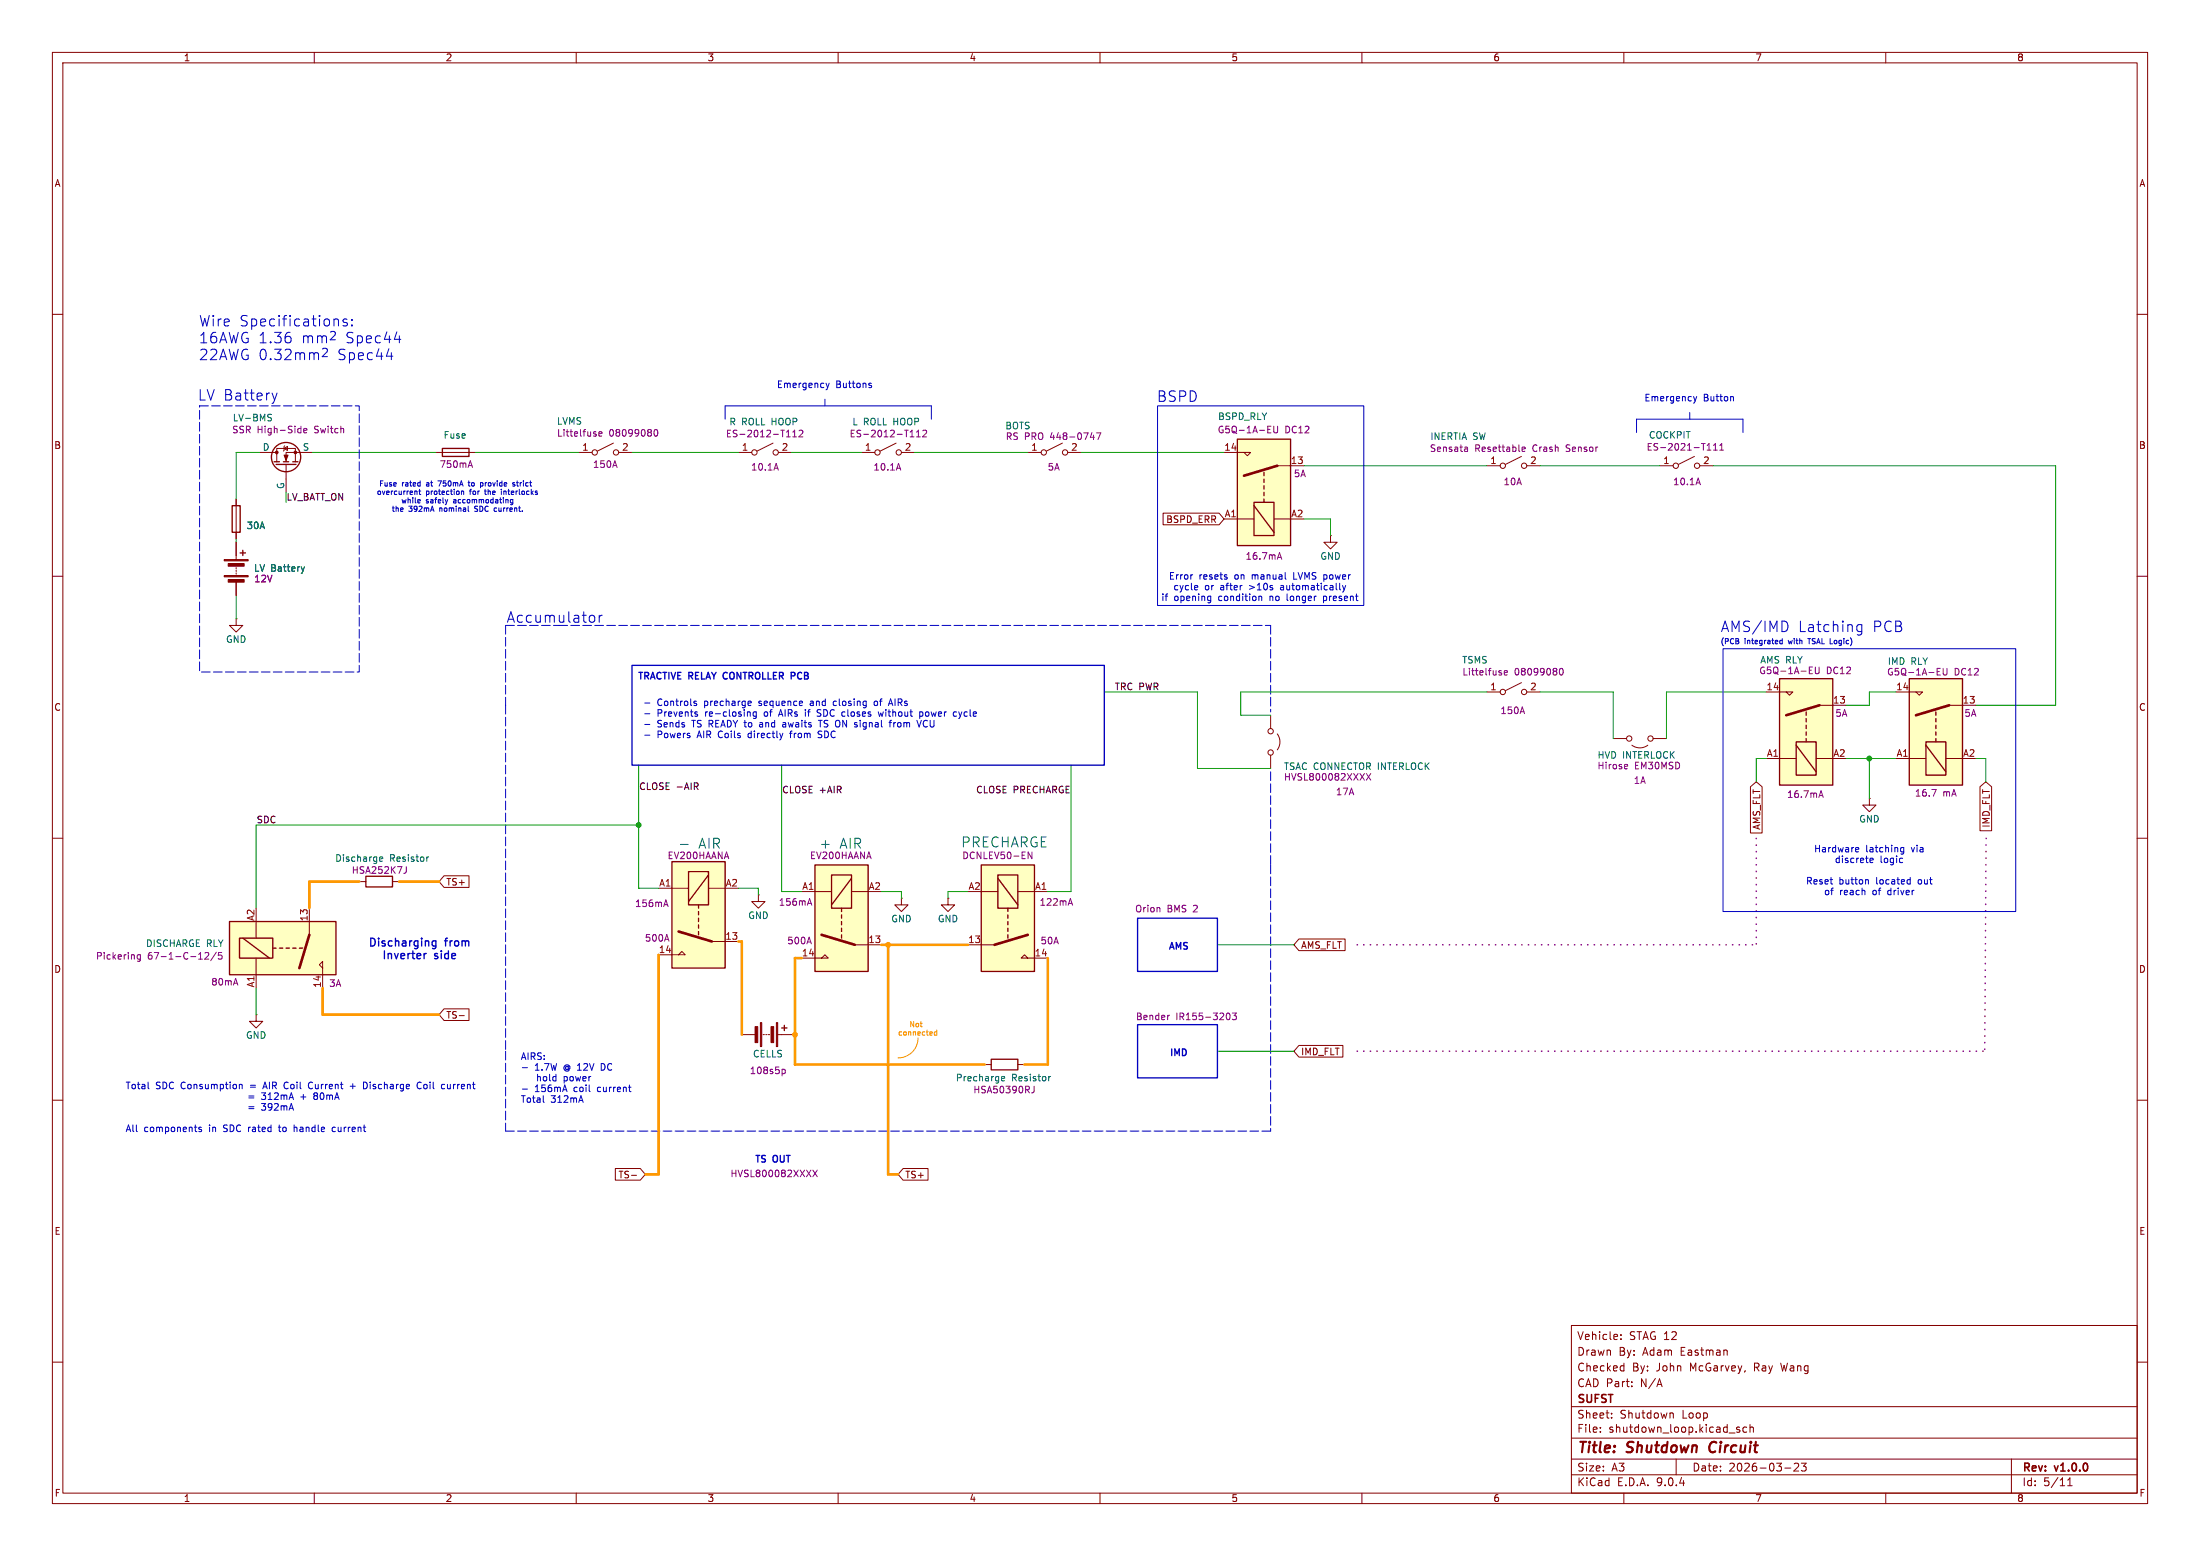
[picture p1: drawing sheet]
<svg xmlns="http://www.w3.org/2000/svg" width="420mm" height="297mm" viewBox="0 0 420 297" stroke-linecap="round" stroke-linejoin="round" font-family="sans-serif">
<g fill="none" stroke="#840000" stroke-width=".19">
<path d="M10 10h400v277h-400zM12 12h396v273h-396zM60 10v2M110 10v2M160 10v2M210 10v2M260 10v2M310 10v2M360 10v2M10 60h2M408 60h2M196.2 86.4h2.6"/>
<path d="M202.8 84.6l-3 1.5M203.8 86.4h2.6M10 110h2M408 110h2M10 160h2M356.9 152.4v1.3h1.2l-1.2 1.2-1.3-1.2h1.3M356.9 152.4h.1M408 160h2M10 210h2M408 210h2M300 253h108v32h-108zM309.4 255.5v.2"/>
<path d="M309.4 254.8v.1M10 260h2M300 278.5h108M300 274.5h108M300 268.5h108M305.5 273.2v.2M305.5 272.5v.1M307.7 270.5v.2M307.7 269.8v.1M309.6 260.7l.4 .1M310 260.2v1.5M310 261.6l-.4 .1"/>
<path d="M311.5 264.5v.2M311.5 263.8v.1M319 269.7h.2l.2 .2v.8M320 278.5v3M331.6 272.8l.5 .2 .1 .2-.3 .2-.4-.1M331.6 272.5h.5M333.4 272.5l-.4-.1-.3 .3 .2 .6h.5M334.1 272.5l.2-.1 .4 .1v.9M334.1 271.9v1.5M342.5 279.4l.6-.1 .2 .1 .1 .3-1 1.1h1M343.9 279.3h.9l-.5 .6 .4 .1v.6l-.2 .2-.6-.2M384 278.5v6.5"/>
<path d="M408 260h2M60 285v2M110 285v2M160 285v2M210 285v2M260 285v2M300 281.5h108M310 285v2M340.7 280.2h1.2M360 285v2M394.7 283.6h.9M394.7 282.5l.5-.4v1.5"/>
<circle cx="199.3" cy="86.4" r=".51"/>
<circle cx="203.3" cy="86.4" r=".51"/>
</g>
<path d="M326.6 275.5a1.27 1.27 0 0 0 0 1.6" fill="none" stroke="#840000" stroke-width=".4"/>
<path d="M208.2 83.5h.7M208.8 83v.9M209.3 82.6h.8l-.5 1.3" fill="none" stroke="#840084" stroke-width=".19"/>
<path d="M339.7 129.5h10.2v20.4h-10.2z" fill="#ffffc2"/>
<g fill="none" stroke="#840000" stroke-width=".19">
<path d="M164.5 86.4h2.5M171.1 84.6l-3.1 1.5M172.1 86.4h2.5M337.2 132.1h5.1l-.7 .6-.6-.6M347.3 134.6h5.1M337.2 144.8h5.7M346.7 144.8h3.2M172.1 171.5v1.2h1.3l-1.3 1.3-1.3-1.3h1.3M172.1 171.5h.1"/>
<circle cx="167.5" cy="86.4" r=".51"/>
<circle cx="171.6" cy="86.4" r=".51"/>
</g>
<path d="M339.7 129.5h10.2v20.4h-10.2zM344.8 135.9v.6M344.8 137.2v.6M344.8 138.4v.7M344.8 139.7v.6M342.9 141.6h3.8v6.4h-3.8zM342.9 142.2l3.8 5.1M344.8 141v.6" fill="none" stroke="#840000" stroke-width=".25"/>
<path d="M347.3 134.6l-6.3 1.9" fill="none" stroke="#840000" stroke-width=".51"/>
<path d="M171.5 88.5l.5 1.2M173.8 83.4h.7M175 83.4h.7M175 82.5l.3-.4v1.3M176.2 82.2l.5-.1 .2 .4-.8 .9h.8M345.4 127.9h.4M345.4 128.6h.6M345.4 127.3h.6M346.6 127.3v1.1l.2 .2 .4-.1 .1-.1v-1.1M347.3 151.9h.6M347.6 150.9l.5 1.3" fill="none" stroke="#840084" stroke-width=".19"/>
<path d="M236.2 83.8h10.2v20.3h-10.2z" fill="#ffffc2"/>
<path d="M233.7 86.4h5.1l-.7 .6-.6-.6M233.7 99.1h5.7M243.2 99.1h3.2M243.8 88.9h5.1M254 102.2v1.3h1.3l-1.3 1.3-1.3-1.3h1.3M254 102.2h.1" fill="none" stroke="#840000" stroke-width=".19"/>
<path d="M236.2 83.8h10.2v20.3h-10.2zM239.4 95.9h3.8v6.3h-3.8zM239.4 96.5l3.8 5.1M241.3 90.2v.6M241.3 91.4v.7M241.3 92.7v.6M241.3 94v.6M241.3 95.3v.6" fill="none" stroke="#840000" stroke-width=".25"/>
<path d="M243.8 88.9l-6.3 1.9" fill="none" stroke="#840000" stroke-width=".51"/>
<path d="M242 82h.4M242 82.6h.6M242 81.4h.6M243.2 81.4v1l.2 .2h.4l.1-.2v-1M244 106.4h.6M244.3 105.5l.4 1.3" fill="none" stroke="#840084" stroke-width=".19"/>
<path d="M155.6 165.1h10.1v20.3h-10.1z" fill="#ffffc2"/>
<g fill="none" stroke="#840000" stroke-width=".19">
<path d="M110.5 86.4h2.5M117.1 84.6l-3.1 1.5M118.1 86.4h2.5M242.6 136.5v2.6M283.8 132.1h2.6M290.4 130.3l-3 1.5M291.5 132.1h2.5M242.6 144.1v2.6M243.8 140.1a2.54 2.54 0 0 1 0 3M153 170.2h5.7M162.6 170.2h3.1M181 171.5v1.2h1.2l-1.2 1.3-1.3-1.3h1.3"/>
<path d="M181 171.5h.1M48.9 193.7v1.2h1.3l-1.3 1.3-1.3-1.3h1.3M48.9 193.7h.1M153 182.9h5.1l-.6-.7-.7 .7M163.2 180.3h5.1"/>
<circle cx="113.5" cy="86.4" r=".51"/>
<circle cx="117.6" cy="86.4" r=".51"/>
<circle cx="242.6" cy="139.6" r=".51"/>
<circle cx="286.9" cy="132.1" r=".51"/>
<circle cx="291" cy="132.1" r=".51"/>
<circle cx="242.6" cy="143.6" r=".51"/>
</g>
<path d="M155.6 165.1h10.1v20.3h-10.1zM158.7 167h3.9v6.4h-3.9zM160.7 173.4v.6M160.7 174.6v.7M160.7 175.9v.6M160.7 177.2v.6M160.7 178.4v.7M162.6 167.6l-3.9 5.1" fill="none" stroke="#840000" stroke-width=".25"/>
<path d="M156.8 178.4l6.4 1.9" fill="none" stroke="#840000" stroke-width=".51"/>
<path d="M114.3 82.8l.6-.1v-.2l-.4-.1-.2 .2 .1 .6h.5M125 82.1l.1-.1a.68 .68 0 0 1 .5 .6 .68 .68 0 0 1-.5 .7l-.3-.5zM287.2 128.4l.6-.1-.1-.2-.3-.1-.2 .2v.6h.5M297.8 127.7l.2-.1a.68 .68 0 0 1 .4 .6 .68 .68 0 0 1-.4 .6l-.3-.4zM260.8 147.6l.9 1.3M261.7 147.6l-.9 1.3M154.3 172.4h.6M154.6 171.5l.4 1.3" fill="none" stroke="#840084" stroke-width=".19"/>
<path d="M187.3 165.1h10.2v20.3h-10.2z" fill="#ffffc2"/>
<path d="M187.3 170.2h3.2M194.3 170.2h5.7M184.8 180.3h5.1M196.2 182.9l-.6-.7-.7 .7h5.1" fill="none" stroke="#840000" stroke-width=".19"/>
<path d="M187.3 165.1h10.2v20.3h-10.2zM190.5 167h3.8v6.4h-3.8zM190.5 167.6l3.8 5.1M192.4 173.4v.6M192.4 174.6v.7M192.4 175.9v.6M192.4 177.2v.6M192.4 178.4v.7" fill="none" stroke="#840000" stroke-width=".25"/>
<path d="M196.2 178.4l-6.3 1.9" fill="none" stroke="#840000" stroke-width=".51"/>
<path d="M197 162.6v1.3l-.7-1.3v1.3M204 172.4h.6M204.3 171.5l.5 1.3" fill="none" stroke="#840084" stroke-width=".19"/>
<path d="M43.8 175.9h20.3v10.2h-20.3z" fill="#ffffc2"/>
<path d="M45.1 95.3v7.6M83.2 86.4h7.6M48.9 175.9v3.2M59.1 173.4v5M48.9 182.9v5.7M61.6 184.8l-.6-.6 .6-.7v5.1" fill="none" stroke="#840000" stroke-width=".19"/>
<path d="M44.3 96.5h1.5v5.1h-1.5zM84.5 85.6h5v1.5h-5zM43.8 175.9h20.3v10.2h-20.3zM45.7 179.1h6.4v3.8h-6.4zM46.4 179.1l5 3.8M52.1 181h.6M53.3 181h.7M54.6 181h.6M55.9 181h.6M57.1 181h.7" fill="none" stroke="#840000" stroke-width=".25"/>
<path d="M59.1 178.4l-2 6.4" fill="none" stroke="#840000" stroke-width=".51"/>
<path d="M89.5 88.9h.6M89.8 88l.4 1.2M26.8 182.2v1.1l-.3 .2-.3-.1M26.8 182.3l-.4-.1-.2 .3 .1 .5h.5M37.9 183.1h.7M38 182.1l.3-.3v1.3M39.1 181.9l.5-.1 .3 .4-.8 .9h.8M41.3 181.7l-1.1 1.7M42.3 181.8h-.6v.6l.1-.1 .5 .1 .1 .1-.1 .5-.1 .1-.5-.1" fill="none" stroke="#840084" stroke-width=".19"/>
<path d="M128.3 164.5h10.1v20.3h-10.1z" fill="#ffffc2"/>
<g fill="none" stroke="#840000" stroke-width=".19">
<path d="M49.5 86.4h3.3M52.8 88.1v-2.5h3.6v2.5M54.2 85.6l.7-.4v.8zM54.4 85.1l-.3 1M54.6 88.6v5.4M59.7 86.4h-5.1v1.7M141 86.4h2.5M147.6 84.6l-3.1 1.5M148.6 86.4h2.5M283.8 88.9h2.6M290.4 87.1l-3 1.5M291.5 88.9h2.5"/>
<path d="M316.9 88.9h2.5M323.5 87.1l-3.1 1.5M324.5 88.9h2.5M45.1 118.1v1.3h1.3l-1.3 1.3-1.3-1.3h1.3M45.1 118.1h.1M45.1 103.5v3.3M45.1 108.3v.3M45.1 108.8v.3M45.1 109.3v.3M45.1 111.1v2.6M308 141h2.5M311.5 142.2a2.54 2.54 0 0 0 3.1 0"/>
<path d="M315.6 141h2.5M68.6 168.3h1.2M74.9 168.3h1.3M125.7 169.5h5.7M135.3 169.5h3.1M135.9 179.7h5.1M144.8 170.8v1.3h1.2l-1.2 1.3-1.3-1.3h1.3M144.8 170.8h.1M125.7 182.2h5.1l-.6-.6-.7 .6M141.6 197.5h2.5M145.7 197.5h.2M146.2 197.5h.2"/>
<path d="M146.7 197.5h.2M148.5 197.5h3.3"/>
<circle cx="144" cy="86.4" r=".51"/>
<circle cx="148.1" cy="86.4" r=".51"/>
<circle cx="286.9" cy="88.9" r=".51"/>
<circle cx="291" cy="88.9" r=".51"/>
<circle cx="319.9" cy="88.9" r=".51"/>
<circle cx="324" cy="88.9" r=".51"/>
<circle cx="311" cy="141" r=".51"/>
<circle cx="315.1" cy="141" r=".51"/>
</g>
<g fill="none" stroke="#840000" stroke-width=".25">
<path d="M52.3 88.1h1M52.7 88.6h3.8M54.1 88.1h1M55.9 88.1h1M45.8 105.5h1.1M46.4 105v1M69.8 167.3h5.1v2h-5.1zM128.3 164.5h10.1v20.3h-10.1zM131.4 166.4h3.9v6.3h-3.9zM133.3 172.7v.7M133.3 174v.6M133.3 175.3v.6"/>
<path d="M133.3 176.5v.7M133.3 177.8v.6M135.3 167l-3.9 5.1M149.2 196.2h1M149.7 195.7v1"/>
<circle cx="54.6" cy="87.2" r="2.79"/>
</g>
<path d="M129.5 177.8l6.4 1.9" fill="none" stroke="#840000" stroke-width=".51"/>
<path d="M51.3 79.7l.4 .1 .1 .3-.2 .2h-.3M51.3 79.1h.5M58.1 108.2l-.3 .8M72.5 164l.6-.1-.1-.3h-.4l-.1 .1v.6h.5M81.8 163.6l-.3 .2M129.9 161.2h1.5" fill="none" stroke="#006464" stroke-width=".19"/>
<g fill="none" stroke="#840084" stroke-width=".19">
<path d="M57.3 81.8h.1M57.4 81.4v1.2M57.4 82.6h-.1M58 82.2l.6-.1-.1-.3h-.3l-.2 .2 .1 .6h.4M148.2 88.5l.4 1.2M150.1 83.4h.8M151.3 83.4h.8M151.3 82.5l.4-.4v1.3M152.6 82.2l.4-.1 .3 .4-.8 .9h.8M279.7 85.3l.5 .2v.7M280.2 86.1l-.5 .1M280.2 85.6l-.5 .1"/>
<path d="M290.6 85.8l.6-.2-.1-.2-.4-.1-.1 .2v.6h.5M324.2 91.3l.4 1.2M325.9 85.9h.7M325.9 85l.4-.3v1.2M327.1 85.9h.7M327.1 85l.4-.3v1.2M328.3 85.9h.7M328.3 85l.4-.3v1.2M310.3 145.9l.4 .1v.2l-.6 .1M310.7 146.7l-.4 .1M77.6 165.4l-.1 1.1-.4 .2M126.8 172.7h.6"/>
<path d="M127.1 171.8l.4 1.2M149.3 204.2l.4-.1 .2 .2-.1 .6h-.5"/>
</g>
<g fill="#840000" stroke="#840000" stroke-width=".19">
<path d="M148.2 195.2h.3v4.6h-.3z"/>
<path d="M145.2 195.2h.2v4.6h-.2z"/>
<path d="M147.2 196h.5v3h-.5z"/>
<path d="M144.1 196h.6v3h-.6z"/>
<path d="M42.8 106.8h4.6v.3h-4.6z"/>
<path d="M42.8 109.9h4.6v.2h-4.6z"/>
<path d="M43.6 107.6h3v.5h-3z"/>
<path d="M43.6 110.6h3v.5h-3z"/>
<path d="M54.2 86.9h.8l-.4 1z"/>
<circle cx="52.8" cy="86.4" r=".25"/>
<circle cx="56.4" cy="86.4" r=".25"/>
</g>
<path d="M364.5 129.5h10.1v20.4h-10.1z" fill="#ffffc2"/>
<g fill="none" stroke="#840000" stroke-width=".19">
<path d="M45.1 95.3v1.2M222 97.9h10.7l1 1.2-1 1.1h-10.7zM45.1 101.6v1.3M45.1 103.5v2.5M45.1 111.1v2.6M361.9 132.1h5.1l-.6 .6-.6-.6M372.1 134.6h5.1M334.2 150.2l1.1-1 1.1 1v8.8h-2.2zM361.9 144.8h5.8M371.5 144.8h3.1M378 150.2l1.1-1 1.1 1v8.4h-2.2zM84.8 167.2h4.7v2.2h-4.7l-1-1.1z"/>
<path d="M248 179.2h8.8v2.3h-8.8l-1-1.2zM84.8 192.6h4.7v2.2h-4.7l-1-1.1zM87.7 193.9h.9M248 199.5h8.4v2.3h-8.4l-1-1.1zM188 203.2h1.2M194.3 203.2h1.3M117.5 223h4.7l1 1.2-1 1.1h-4.7zM120.5 224.3h1M172.4 223h4.8v2.3h-4.8l-1-1.1z"/>
</g>
<path d="M364.5 129.5h10.1v20.4h-10.1zM369.6 135.9v.6M369.6 137.2v.6M369.6 138.4v.7M369.6 139.7v.6M367.7 141.6h3.8v6.4h-3.8zM367.7 142.2l3.8 5.1M369.6 141v.6M189.2 202.2h5.1v2h-5.1z" fill="none" stroke="#840000" stroke-width=".25"/>
<path d="M372.1 134.6l-6.3 1.9" fill="none" stroke="#840000" stroke-width=".51"/>
<path d="M369.8 128.2h.4M369.8 128.8h.6M369.8 127.6h.6M371 127.6v1l.2 .2h.4l.1-.2v-1M368.8 150.7h.8l-.5 1.3M223.3 193.8l-.3 .1M234.2 193.5l.2-.1a.68 .68 0 0 1 .4 .6 .68 .68 0 0 1-.4 .6l-.2-.1M235.2 193.4h.8l-.4 .5 .4 .1v.5l-.2 .1-.6-.1M197.4 207.3v1.1l-.5 .2M155.2 223.3l.8 1.3M156 223.3l-.8 1.3" fill="none" stroke="#840084" stroke-width=".19"/>
<path d="M58.1 108.2l-.3 .8M191.2 205.9l.6-.1-.1-.3h-.3l-.2 .2 .1 .6h.4M200.6 205.5l-.4 .2" fill="none" stroke="#006464" stroke-width=".19"/>
<path d="M132.8 150.1l.5 .6M133.1 149.5l.2 .2-.2 .3" fill="none" stroke="#0f0f0f" stroke-width=".19"/>
<g fill="none" stroke="#0000c2" stroke-width=".19">
<path d="M51.9 75l.5 1.4M52.4 76.4l-.2 .4M52.9 75l-.5 1.4M55.5 64.4v.8M64 60.9l.5 .1 .1 .2v1M66.2 61l-.4-.1-.3 .3 .1 .3 .6 .1v.5h-.7M67.2 62v.2M67.2 61v.2M73.8 68h1.2M74.7 67.3v1.4M75.3 64.8h1.2M157.5 76.2v1.3"/>
<path d="M157.7 73.1l.3 .9M158 74l-.3 .4M158.3 73.1l-.3 .9M166 73.6h.3l.1 .2-.4 .2M166 73.1l.3 .1M221 77.5h39.3v38.1h-39.3zM322.6 78.7v1.3M323.3 75.7l.3 .8M323.6 76.5l-.3 .5M323.9 75.7l-.3 .8M330.7 75.7l.2 .2v.6M79.2 93.8h.4v.6"/>
<path d="M79.9 95.3l.3 .1v.2l-.4 .1M79.9 93.7h.4M80.1 93.4v.9l.2 .1M80.2 96h-.3M83.6 91.8h.7M85.5 95.3l-.3 .7M88.1 93.8h.4v.6M88.1 93.7v.7M89.4 92.1h.3M89.4 97.5l.1 .1M89.5 91.8v.8l.2 .2M90.6 97.6h.2"/>
<path d="M91.7 92.2l.3-.1 .2 .2-.1 .4h-.4M94.4 97.6h.3M95.7 93.7v.7M97.9 95.3v.8l-.2 .2h-.2M97.9 95.4l-.3-.1-.2 .2 .1 .5h.4M98.3 92.2l-.3-.1-.1 .2v.1l.4 .1v.2h-.4M98.6 92.1h.4M98.7 91.8l.1 .9M138.4 80v-2.5h39.4v2.5M312.4 82.6v-2.6h20.3v2.6M112.9 117.4a.54 .54 0 0 1 .6 .4v.6a.54 .54 0 0 1-.6 .4M114.4 117.4v1.4"/>
<path d="M115 117.4l-.4 .1-.2 .3M227.6 109.7h.1M228.2 111.8h.4l.1 .3-.7 .1M228.6 112.5l-.4 .1M230.8 113.8l.3 .1M231.1 113.8v1l-.2 .3M231.1 114.6h-.3M234.2 110.2v.3M240.3 113.9l.2-.1 .3 .1 .1 .7M240.3 113.8v.8M252.7 114.6h.3M252.7 113.8v1.3"/>
<path d="M255.8 112.5l.1 .1M256.3 111.8l.3 .8M256.6 112.6l-.3 .4M256.9 111.8l-.3 .8M341.1 118.8a1.39 1.39 0 0 1 0 1.5M355.4 119.2v1.6a.54 .54 0 0 1-.8 .3M355.4 119.3l-.5-.1-.3 .2M123.1 134.2h1M123.1 136.2h1M123.1 138.3h1M132.5 134.2l.5 .2-.1 .2-.3 .1M132.5 133.9h.4"/>
<path d="M132.8 136.3l.3 .1 .1 .1-.4 .2M132.8 135.9h.3M143 133.8l.3 .1 .1 .2-.6 .2M143 135.9l.2 .2v.6M143.3 134.6l-.3 .1M143.8 137.1h.2M144.4 135.9h-.4l-.2 .2 .1 .6h.5M144.4 135.9v1l-.3 .2M145.4 137.9l-.4 .1M145.5 138.3h-.3l-.2 .2v.2l.5 .1M149 135.5l-.4 1.2M149.5 138h.4"/>
<path d="M149.9 138.3h-.3l-.2 .2 .1 .2 .4 .1M150.7 140h.5M151 139.6l-.1 1.2M153.7 135.5v.1M153.7 135.9v.8M156 136.7h.5M156 135.6v.3l.5 .2M156.2 137.5h.8M156.6 137.5v1.3M156.7 139.5h-.3l-.2 .3 .1 .3 .4 .1M159.3 133.8l-.2 .3v.3l.2 .3M167.4 133.9l-.3-.1-.2 .3v.5l.2 .1 .3-.1"/>
<path d="M167.7 135.9l.2 .8 .2-.6 .3 .6 .2-.8M169.6 134.7l.4-1.3 .4 1.3M169.7 134.3h.6M169.7 137.9h.5M170 137.6l-.1 .1M170.6 137.9v.9M171 137.9l-.4 .3M175.6 135.9h.3l.3 .2-.1 .6h-.5M175.6 135.9v1.2M175.9 137.5l-.4 1.3M176.7 137.5a.66 .66 0 0 0-.5 .7 .66 .66 0 0 0 .6 .6M183 135.9l.3 .8-.3 .4"/>
<path d="M328.9 123.8h55.9v50.2h-55.9zM340.2 121.9v1M340.2 122.3l-.2-.1-.2 .2 .1 .4h.3M354.6 120.4l.3 .2 .5-.1M123.1 140.3h1M156.2 140.7l.5 .1M354.3 162.5h.5M354.3 161.8h.4l.1 .3-.6 .1M356.3 167.9l.4 .2v.6M357.1 163.9v.7h.4M357.5 163.9l.1 .2-.6 .1M363.1 163.8l.1 .1"/>
<path d="M363.2 164.6l-.1 .1M363.4 161.8h-.3l-.3 .2 .1 .5h.5M363.4 161.8v1l-.2 .2h-.3M364.3 167.9l.4 .1M364.7 167.5v1.2M364.7 168.7h-.4M28.3 207.6l.2 .2M38.4 215.2h-.3l-.1 .1v.2l.4 .1v.3h-.4M45.7 207v.8M45.7 207.1l.2-.1h.3v.8M47.5 209.2h1M47.5 209.6h1"/>
<path d="M47.5 211.2h1M47.5 211.6h1M49.9 208.6h.8l-.4 .5 .3 .1v.5l-.1 .2-.6-.2M49.9 210.6h.8l-.4 .5 .3 .1v.6l-.1 .1-.6-.1M50.6 206.6l-.4 1.2M51.2 209.9h.7M51.2 209l.4-.4v1.3M51.9 211.2l-.2 .2h-.4l-.1-.2v-.3l.2-.3h.3l.2 .3a.84 .84 0 0 1-.3 1h-.3M52.4 210.8l.5-.2 .2 .4M53.1 208.7v.3M53.1 215.2h.5M53.3 214.7v1.1l.2 .2"/>
<path d="M53.9 209l.3 .2M53.9 211.1l.3 .1M54.2 209.2v.7M54.2 211.2v.7M54.7 209.1l-.3-.1-.2 .2M54.7 211.1h-.3l-.2 .1M56.2 214.7v1.3M56.6 215.2h-.3l-.1 .1M59.4 206.6a.64 .64 0 0 0-.5 .6 .64 .64 0 0 0 .5 .6M61.7 208.7a.69 .69 0 0 1-.3 1.2l-.1-.1M64 215.2h-.3l-.3 .2 .1 .5h.5M64 209.5h.6"/>
<path d="M64.3 208.6l.4 1.3M66.9 207.3h.9M67.3 206.9v.9M69.4 206.6a.64 .64 0 0 1 .7 .6 .64 .64 0 0 1-.7 .6M80.4 206.7a.6 .6 0 0 0-.8 .4 .6 .6 0 0 0 .6 .7l.2-.1M84.8 207h.1M84.9 207.8h-.1M85.4 207v.6l.2 .2M99.7 203.8h1M99.7 207.9h1M103.7 210.2l.2 .2M115.1 203h-.3v1.3h.3"/>
<path d="M120 207.5h.5M120.3 208.4h.2"/>
</g>
<path d="M38.1 77.5h30.5v50.8h-30.5zM96.5 119.4h10.2M96.5 119.4v15.2M106.7 119.4h135.9M242.6 119.4v16.5M96.5 134.6v66.1M242.6 147.3v17.8M242.6 165.1v50.8M96.5 215.9h10.2M96.5 200.7v15.2M242.6 215.9h-135.9" fill="none" stroke="#0000c2" stroke-width=".19" stroke-dasharray="1.7 .6"/>
<path d="M335.3 160v20.3M379.2 160l-.3 40.8M259.1 180.3h76.2M259.1 200.6h120.1" fill="none" stroke="#840084" stroke-width=".3" stroke-dasharray=".1 1.2"/>
<path d="M68.6 168.3h-9.5v5.1M76.2 168.3h7.6M141 179.7h.6v17.8M61.6 188.6v5.1h22.2M125.7 182.2v42h-2.5M153 182.9h-1.2v20.3h36.2M168.3 180.3h16.5M169.5 180.3v43.9h1.9M200 182.9v20.3h-4.4" fill="none" stroke="#f90" stroke-width=".5"/>
<g fill="none" stroke="#009600" stroke-width=".19">
<path d="M49.5 86.4h-4.4v8.9M59.7 86.4h23.5M90.8 86.4h19.7M120.6 86.4h20.4M151.1 86.4h13.4M174.6 86.4h21.6M206.4 86.4h27.3M248.9 88.9h34.9M248.9 99.1h5.1v3.1M294 88.9h22.9M327 88.9h65.4v45.7h-15.2M45.1 102.9v.6"/>
<path d="M45.1 113.7v4.4M210.8 132.1h17.8v14.6h14M283.8 132.1h-46.9v4.4h5.7M294 132.1h14v8.9M337.2 132.1h-19.1v8.9M361.9 132.1h-5v2.5h-4.5M121.9 146.1v23.4h3.8M121.9 157.5h-73v15.9M149.2 146.1v24.1h3.8M204.5 146.1v24.1h-4.5M337.2 144.8h-1.9v4.4M352.4 144.8h9.5"/>
<path d="M356.9 144.8v7.6M377.2 144.8h1.9v4.4M141 169.5h3.8v1.3M168.3 170.2h3.8v1.3M184.8 170.2h-3.8v1.3M48.9 188.6v5.1M232.4 180.3h14.6M232.4 200.7h14.6"/>
</g>
<path d="M120.6 127h90.2v19.1h-90.2zM81.8 179.7l.1 .9M83.2 179.6v1.2l-.3 .3-.3-.1M83.2 179.7l-.4-.1-.3 .3 .1 .6h.6M217.2 175.3h15.2v10.1h-15.2zM81 182v1M81 182.1v.2M217.2 195.6h15.2v10.1h-15.2z" fill="none" stroke="#0000c2" stroke-width=".25"/>
<path d="M175.3 198.1a3.8 3.8 0 0 1-3.9 3.8M178.8 196.6v1M178.8 197l-.3-.1-.1 .2 .1 .5h.3" fill="none" stroke="#f90" stroke-width=".19"/>
<g fill="#009600" stroke="#009600" stroke-width=".19">
<circle cx="121.9" cy="157.5" r=".46"/>
<circle cx="356.9" cy="144.8" r=".46"/>
</g>
<g fill="#f90" stroke="#f90" stroke-width=".19">
<circle cx="151.8" cy="197.5" r=".46"/>
<circle cx="169.5" cy="180.3" r=".46"/>
</g>
<g font-size="2.8" fill="#0000c2">
<text x="37.8" y="62.5">Wire</text>
<text x="37.8" y="65.8">16AWG 1.36</text>
<text x="45.6" y="62.5">Specifications:</text>
<text x="57.5" y="65.8">mm^{2}Spec44</text>
<text x="37.8" y="69">22AWG 0.32mm^{2}Spec44</text>
<text x="37.7" y="76.7">LV Battery</text>
<text x="220.8" y="76.9">BSPD</text>
<text x="96.7" y="119.1">Accumulator</text>
<text x="328.4" y="120.9">AMS/IMD</text>
<text x="343.3" y="120.9">Latching</text>
<text x="357.5" y="120.9">PCB</text>
</g>
<g font-size="2.8" fill="#840000">
<text x="301" y="277.9">Title:</text>
<text x="310.6" y="277.9">Shutdown</text>
<text x="327.2" y="277.9">Circuit</text>
</g>
<text font-size="2.7" fill="#006464" x="183.4" y="162">PRECHARGE</text>
<g font-size="2.7" fill="#840084">
<text x="133.3" y="162.2">AIR</text>
<text x="156.4" y="162.2">+</text>
<text x="160.2" y="162.2">AIR</text>
</g>
<g font-size="2.1" fill="#0000c2">
<text x="70.2" y="181">Discharging</text>
<text x="72.8" y="183.4">Inverter</text>
<text x="82.9" y="183.4">side</text>
<text x="84.9" y="181">from</text>
</g>
<g font-size="2.1" fill="#840000">
<text x="301" y="256">Vehicle:</text>
<text x="311" y="256">STAG 12</text>
<text x="301" y="262">Checked</text>
<text x="301" y="259">Drawn</text>
<text x="309" y="259">By:</text>
<text x="311.6" y="262">By:</text>
<text x="313.7" y="259">Adam</text>
<text x="316.2" y="262">John</text>
<text x="321" y="259">Eastman</text>
<text x="322.7" y="262">McGarvey,</text>
<text x="335.1" y="262">Ray</text>
<text x="340.4" y="262">Wang</text>
<text x="301" y="268.2">SUFST</text>
<text x="301" y="265">CAD Part:</text>
<text x="313.2" y="265">N/A</text>
<text x="301" y="273.7">File:</text>
<text x="301" y="271">Sheet:</text>
<text x="307.1" y="273.7">shutdown_loop.kicad_sch</text>
<text x="309.2" y="271">Shutdown</text>
<text x="321.2" y="271">Loop</text>
<text x="301" y="281.1">Size:</text>
<text x="307.6" y="281.1">A3</text>
<text x="323" y="281.1">Date:</text>
<text x="330" y="281.1">2026-03-23</text>
<text x="386" y="281.3">Rev:</text>
<text x="392.4" y="281.3">v1.0.0</text>
<text x="301" y="283.9">KiCad</text>
<text x="308.7" y="283.9">E.D.A.</text>
<text x="316.3" y="283.9">9.0.4</text>
<text x="386" y="283.9">Id:</text>
<text x="390.1" y="283.9">5/11</text>
</g>
<g font-size="1.8" fill="#840000">
<text x="35" y="11.9">1</text>
<text x="85" y="11.9">2</text>
<text x="135" y="11.9">3</text>
<text x="185" y="11.9">4</text>
<text x="235" y="11.9">5</text>
<text x="285" y="11.9">6</text>
<text x="335" y="11.9">7</text>
<text x="385" y="11.9">8</text>
<text x="10.3" y="35.9">A</text>
<text x="408.3" y="35.9">A</text>
<text x="10.3" y="85.9">B</text>
<text x="408.2" y="85.9">B</text>
<text x="222.5" y="100">BSPD_ERR</text>
<text x="10.3" y="135.9">C</text>
<text x="408.2" y="135.9">C</text>
<text x="336.2" y="158.5" transform="rotate(-90 336.2 158.5)">AMS_FLT</text>
<text x="380" y="158.1" transform="rotate(-90 380 158.1)">IMD_FLT</text>
<text x="85.1" y="169.2">TS+</text>
<text x="10.3" y="185.9">D</text>
<text x="248.3" y="181.3">AMS_FLT</text>
<text x="408.2" y="185.9">D</text>
<text x="85.1" y="194.6">TS-</text>
<text x="248.3" y="201.6">IMD_FLT</text>
<text x="118" y="225.1">TS-</text>
<text x="172.7" y="225.1">TS+</text>
<text x="10.3" y="235.9">E</text>
<text x="408.3" y="235.9">E</text>
<text x="10.3" y="285.9">F</text>
<text x="35" y="286.9">1</text>
<text x="85" y="286.9">2</text>
<text x="135" y="286.9">3</text>
<text x="185" y="286.9">4</text>
<text x="235" y="286.9">5</text>
<text x="285" y="286.9">6</text>
<text x="335" y="286.9">7</text>
<text x="385" y="286.9">8</text>
<text x="408.3" y="285.9">F</text>
</g>
<g font-size="1.8" fill="#0000c2">
<text x="148.2" y="74.3">Emergency</text>
<text x="159.5" y="74.3">Buttons</text>
<text x="313.8" y="76.8">Emergency</text>
<text x="325.2" y="76.8">Button</text>
<text x="223" y="110.8">Error</text>
<text x="223.9" y="112.9">cycle</text>
<text x="228.9" y="110.8">resets</text>
<text x="230" y="112.9">or</text>
<text x="233.1" y="112.9">after</text>
<text x="235.8" y="110.8">on</text>
<text x="238.8" y="112.9">&gt;10s</text>
<text x="239.3" y="110.8">manual</text>
<text x="245" y="112.9">automatically</text>
<text x="247.5" y="110.8">LVMS power</text>
<text x="221.6" y="114.9">if</text>
<text x="224.1" y="114.9">opening</text>
<text x="232.7" y="114.9">condition</text>
<text x="242.7" y="114.9">no</text>
<text x="246.2" y="114.9">longer</text>
<text x="253.4" y="114.9">present</text>
<text x="121.7" y="130.1">TRACTIVE RELAY CONTROLLER PCB</text>
<text x="125.4" y="135">Controls</text>
<text x="125.4" y="137">Prevents</text>
<text x="134.6" y="135">precharge</text>
<text x="134.7" y="137">re-closing</text>
<text x="145.2" y="135">sequence</text>
<text x="146.2" y="137">of</text>
<text x="149.3" y="137">AIRs</text>
<text x="154.5" y="137">if</text>
<text x="155.2" y="135">and</text>
<text x="157" y="137">SDC closes</text>
<text x="159.8" y="135">closing</text>
<text x="167.9" y="135">of</text>
<text x="169.2" y="137">without</text>
<text x="170.9" y="135">AIRs</text>
<text x="177.2" y="137">power</text>
<text x="183.9" y="137">cycle</text>
<text x="125.4" y="139.1">Sends</text>
<text x="125.4" y="141.1">Powers</text>
<text x="132.3" y="139.1">TS READY to</text>
<text x="133.3" y="141.1">AIR Coils</text>
<text x="143.3" y="141.1">directly</text>
<text x="145.7" y="139.1">and</text>
<text x="150.4" y="139.1">awaits</text>
<text x="151.6" y="141.1">from</text>
<text x="157.2" y="141.1">SDC</text>
<text x="157.6" y="139.1">TS ON signal</text>
<text x="171.7" y="139.1">from</text>
<text x="177.3" y="139.1">VCU</text>
<text x="346.2" y="162.9">Hardware</text>
<text x="350.2" y="164.9">discrete</text>
<text x="356.2" y="162.9">latching</text>
<text x="358.9" y="164.9">logic</text>
<text x="365" y="162.9">via</text>
<text x="344.7" y="169">Reset</text>
<text x="348.1" y="171.1">of</text>
<text x="351.1" y="169">button</text>
<text x="351.2" y="171.1">reach</text>
<text x="357.6" y="171.1">of</text>
<text x="358.3" y="169">located</text>
<text x="360.7" y="171.1">driver</text>
<text x="366.5" y="169">out</text>
<text x="222.9" y="181.6">AMS</text>
<text x="99.3" y="202.5">AIRS:</text>
<text x="223.1" y="201.9">IMD</text>
<text x="23.9" y="208.1">Total</text>
<text x="29.7" y="208.1">SDC Consumption</text>
<text x="48.1" y="208.1">=</text>
<text x="50.8" y="208.1">AIR Coil</text>
<text x="59.9" y="208.1">Current</text>
<text x="68" y="208.1">+</text>
<text x="70.8" y="208.1">Discharge</text>
<text x="81.3" y="208.1">Coil</text>
<text x="86.2" y="208.1">current</text>
<text x="102.1" y="204.6">1.7W</text>
<text x="102.1" y="208.7">156mA</text>
<text x="102.9" y="206.6">hold</text>
<text x="107.7" y="204.6">@ 12V</text>
<text x="108.2" y="206.6">power</text>
<text x="109.7" y="208.7">coil</text>
<text x="114.4" y="208.7">current</text>
<text x="115.3" y="204.6">DC</text>
<text x="52.4" y="210.2">=</text>
<text x="52.4" y="212.2">=</text>
<text x="55.2" y="210.2">312mA</text>
<text x="55.2" y="212.2">392mA</text>
<text x="62.8" y="210.2">+</text>
<text x="99.3" y="210.7">Total</text>
<text x="105.2" y="210.7">312mA</text>
<text x="23.9" y="216.3">All</text>
<text x="27.5" y="216.3">components</text>
<text x="40" y="216.3">in</text>
<text x="43" y="216.3">SDC rated</text>
<text x="54" y="216.3">to</text>
<text x="57.1" y="216.3">handle</text>
<text x="64.6" y="216.3">current</text>
<text x="143.9" y="222.3">TS</text>
<text x="147.6" y="222.3">OUT</text>
</g>
<g font-size="1.8" fill="#840084">
<text x="44.2" y="82.9">SSR High-Side</text>
<text x="60.1" y="82.9">Switch</text>
<text x="106.2" y="83.5">Littelfuse</text>
<text x="116.2" y="83.5">08099080</text>
<text x="138.5" y="83.7">ES-2012-T112</text>
<text x="162.1" y="83.7">ES-2012-T112</text>
<text x="191.8" y="82.1">BOTS</text>
<text x="232.4" y="82.9">G5Q-1A-EU</text>
<text x="245.3" y="82.9">DC12</text>
<text x="83.8" y="89.5">750mA</text>
<text x="113.1" y="89.5">150A</text>
<text x="191.9" y="84.2">RS PRO 448-0747</text>
<text x="272.9" y="86.5">Sensata</text>
<text x="281.5" y="86.5">Resettable</text>
<text x="292.7" y="86.5">Crash</text>
<text x="299.2" y="86.5">Sensor</text>
<text x="314.2" y="86.2">ES-2021-T111</text>
<text x="143.3" y="90">10.1A</text>
<text x="166.7" y="90">10.1A</text>
<text x="199.9" y="90">5A</text>
<text x="246.9" y="91.3">5A</text>
<text x="286.9" y="92.8">10A</text>
<text x="319.3" y="92.8">10.1A</text>
<text x="237.7" y="107">16.7mA</text>
<text x="48.4" y="111.4">12V</text>
<text x="279.1" y="129.1">Littelfuse</text>
<text x="289.1" y="129.1">08099080</text>
<text x="335.7" y="128.9">G5Q-1A-EU</text>
<text x="336" y="126.8">AMS RLY</text>
<text x="348.7" y="128.9">DC12</text>
<text x="360.2" y="129.1">G5Q-1A-EU</text>
<text x="360.3" y="127.1">IMD</text>
<text x="373.1" y="129.1">DC12</text>
<text x="286.3" y="136.5">150A</text>
<text x="350.3" y="137">5A</text>
<text x="374.9" y="137">5A</text>
<text x="245" y="149.2">HVSL800082XXXX</text>
<text x="304.9" y="147">Hirose</text>
<text x="311.8" y="149.8">1A</text>
<text x="312" y="147">EM30MSD</text>
<text x="254.9" y="152">17A</text>
<text x="341.1" y="152.5">16.7mA</text>
<text x="365.5" y="152.2">16.7</text>
<text x="370.9" y="152.2">mA</text>
<text x="67.1" y="167">HSA252K7J</text>
<text x="127.4" y="164.2">EV200HAANA</text>
<text x="154.5" y="164.2">EV200HAANA</text>
<text x="183.6" y="164.2">DCNLEV50-EN</text>
<text x="121.2" y="173.3">156mA</text>
<text x="148.6" y="173.1">156mA</text>
<text x="198.4" y="173.1">122mA</text>
<text x="123" y="179.9">500A</text>
<text x="216.6" y="174.3">Orion</text>
<text x="222.8" y="174.3">BMS</text>
<text x="227.9" y="174.3">2</text>
<text x="18.2" y="183.4">Pickering</text>
<text x="28.2" y="183.4">67-1-C-12/5</text>
<text x="150.2" y="180.4">500A</text>
<text x="198.6" y="180.4">50A</text>
<text x="40.2" y="188.3">80mA</text>
<text x="62.8" y="188.6">3A</text>
<text x="216.8" y="194.9">Bender</text>
<text x="224.5" y="194.9">IR155-3203</text>
<text x="143" y="205.2">108s5p</text>
<text x="182.4" y="206.6">Precharge</text>
<text x="185.7" y="208.9">HSA50390RJ</text>
<text x="139.4" y="224.9">HVSL800082XXXX</text>
</g>
<g font-size="1.8" fill="#006464">
<text x="44.3" y="80.6">LV-BMS</text>
<text x="84.6" y="83.9">Fuse</text>
<text x="106.2" y="81.3">LVMS</text>
<text x="139.1" y="81.4">R ROLL HOOP</text>
<text x="162.6" y="81.4">L ROLL HOOP</text>
<text x="232.4" y="80.4">BSPD_RLY</text>
<text x="314.7" y="83.9">COCKPIT</text>
<text x="50.1" y="86.1">D</text>
<text x="57.7" y="86.1">S</text>
<text x="273" y="84.2">INERTIA SW</text>
<text x="54.4" y="93.4" transform="rotate(-90 54.4 93.4)">G</text>
<text x="47" y="101.2">30A</text>
<text x="252" y="107">GND</text>
<text x="48.4" y="109.3">LV Battery</text>
<text x="43" y="122.9">GND</text>
<text x="279" y="126.8">TSMS</text>
<text x="364.8" y="127.1">RLY</text>
<text x="245" y="147.2">TSAC CONNECTOR INTERLOCK</text>
<text x="304.9" y="145">HVD INTERLOCK</text>
<text x="354.8" y="157.2">GND</text>
<text x="63.9" y="164.7">Discharge</text>
<text x="74.4" y="164.7">Resistor</text>
<text x="142.7" y="175.6">GND</text>
<text x="170" y="176.3">GND</text>
<text x="178.9" y="176.3">GND</text>
<text x="27.8" y="180.9">DISCHARGE RLY</text>
<text x="46.9" y="198.5">GND</text>
<text x="143.6" y="202">CELLS</text>
<text x="193.1" y="206.6">Resistor</text>
</g>
<g font-size="1.8" fill="#a90000">
<text x="111.1" y="86.1">1</text>
<text x="118.7" y="86.1">2</text>
<text x="141.5" y="86.1">1</text>
<text x="149.2" y="86.1">2</text>
<text x="165" y="86.1">1</text>
<text x="172.6" y="86.1">2</text>
<text x="196.8" y="86.1">1</text>
<text x="204.4" y="86.1">2</text>
<text x="233.6" y="86.1">14</text>
<text x="246.3" y="88.6">13</text>
<text x="284.4" y="88.6">1</text>
<text x="292" y="88.6">2</text>
<text x="317.4" y="88.6">1</text>
<text x="325" y="88.6">2</text>
<text x="233.7" y="98.8">A1</text>
<text x="246.4" y="98.8">A2</text>
<text x="284.4" y="131.8">1</text>
<text x="292" y="131.8">2</text>
<text x="337.1" y="131.8">14</text>
<text x="361.9" y="131.8">14</text>
<text x="349.8" y="134.4">13</text>
<text x="374.6" y="134.4">13</text>
<text x="337.2" y="144.5">A1</text>
<text x="349.9" y="144.5">A2</text>
<text x="362" y="144.5">A1</text>
<text x="374.7" y="144.5">A2</text>
<text x="125.7" y="169.3">A1</text>
<text x="138.4" y="169.3">A2</text>
<text x="153.1" y="169.9">A1</text>
<text x="165.8" y="169.9">A2</text>
<text x="184.8" y="169.9">A2</text>
<text x="197.5" y="169.9">A1</text>
<text x="48.6" y="175.9" transform="rotate(-90 48.6 175.9)">A2</text>
<text x="58.8" y="175.9" transform="rotate(-90 58.8 175.9)">13</text>
<text x="138.4" y="179.5">13</text>
<text x="125.7" y="182">14</text>
<text x="153" y="182.6">14</text>
<text x="165.7" y="180.1">13</text>
<text x="184.7" y="180.1">13</text>
<text x="197.4" y="182.6">14</text>
<text x="48.6" y="188.6" transform="rotate(-90 48.6 188.6)">A1</text>
<text x="61.3" y="188.6" transform="rotate(-90 61.3 188.6)">14</text>
</g>
<text font-size="1.8" fill="#009600" x="54.6" y="95.6">LV_BATT_ON</text>
<g font-size="1.8" fill="#0f0f0f">
<text x="212.7" y="131.8">TRC PWR</text>
<text x="121.9" y="150.9">CLOSE -AIR</text>
<text x="149.2" y="151.5">CLOSE +AIR</text>
<text x="186.2" y="151.5">CLOSE PRECHARGE</text>
<text x="48.9" y="157.2">SDC</text>
</g>
<g font-size="1.4" fill="#0000c2">
<text x="71.8" y="94.7">overcurrent</text>
<text x="72.3" y="93.1">Fuse</text>
<text x="76.7" y="93.1">rated</text>
<text x="81.3" y="94.7">protection</text>
<text x="81.6" y="93.1">at</text>
<text x="84.1" y="93.1">750mA</text>
<text x="89.9" y="94.7">for</text>
<text x="90.2" y="93.1">to</text>
<text x="92.7" y="93.1">provide</text>
<text x="93.1" y="94.7">the</text>
<text x="96.4" y="94.7">interlocks</text>
<text x="99.2" y="93.1">strict</text>
<text x="74.7" y="97.9">the</text>
<text x="76.5" y="96.3">while</text>
<text x="78" y="97.9">392mA</text>
<text x="81.3" y="96.3">safely</text>
<text x="84.1" y="97.9">nominal</text>
<text x="86.8" y="96.3">accommodating</text>
<text x="91.1" y="97.9">SDC</text>
<text x="95.1" y="97.9">current.</text>
<text x="328.4" y="123.2">(PCB</text>
<text x="333" y="123.2">integrated</text>
<text x="341.6" y="123.2">with</text>
<text x="345.6" y="123.2">TSAL Logic)</text>
</g>
<g font-size="1.4" fill="#f90">
<text x="171.3" y="197.9">connected</text>
<text x="173.5" y="196.3">Not</text>
</g>
</svg>
